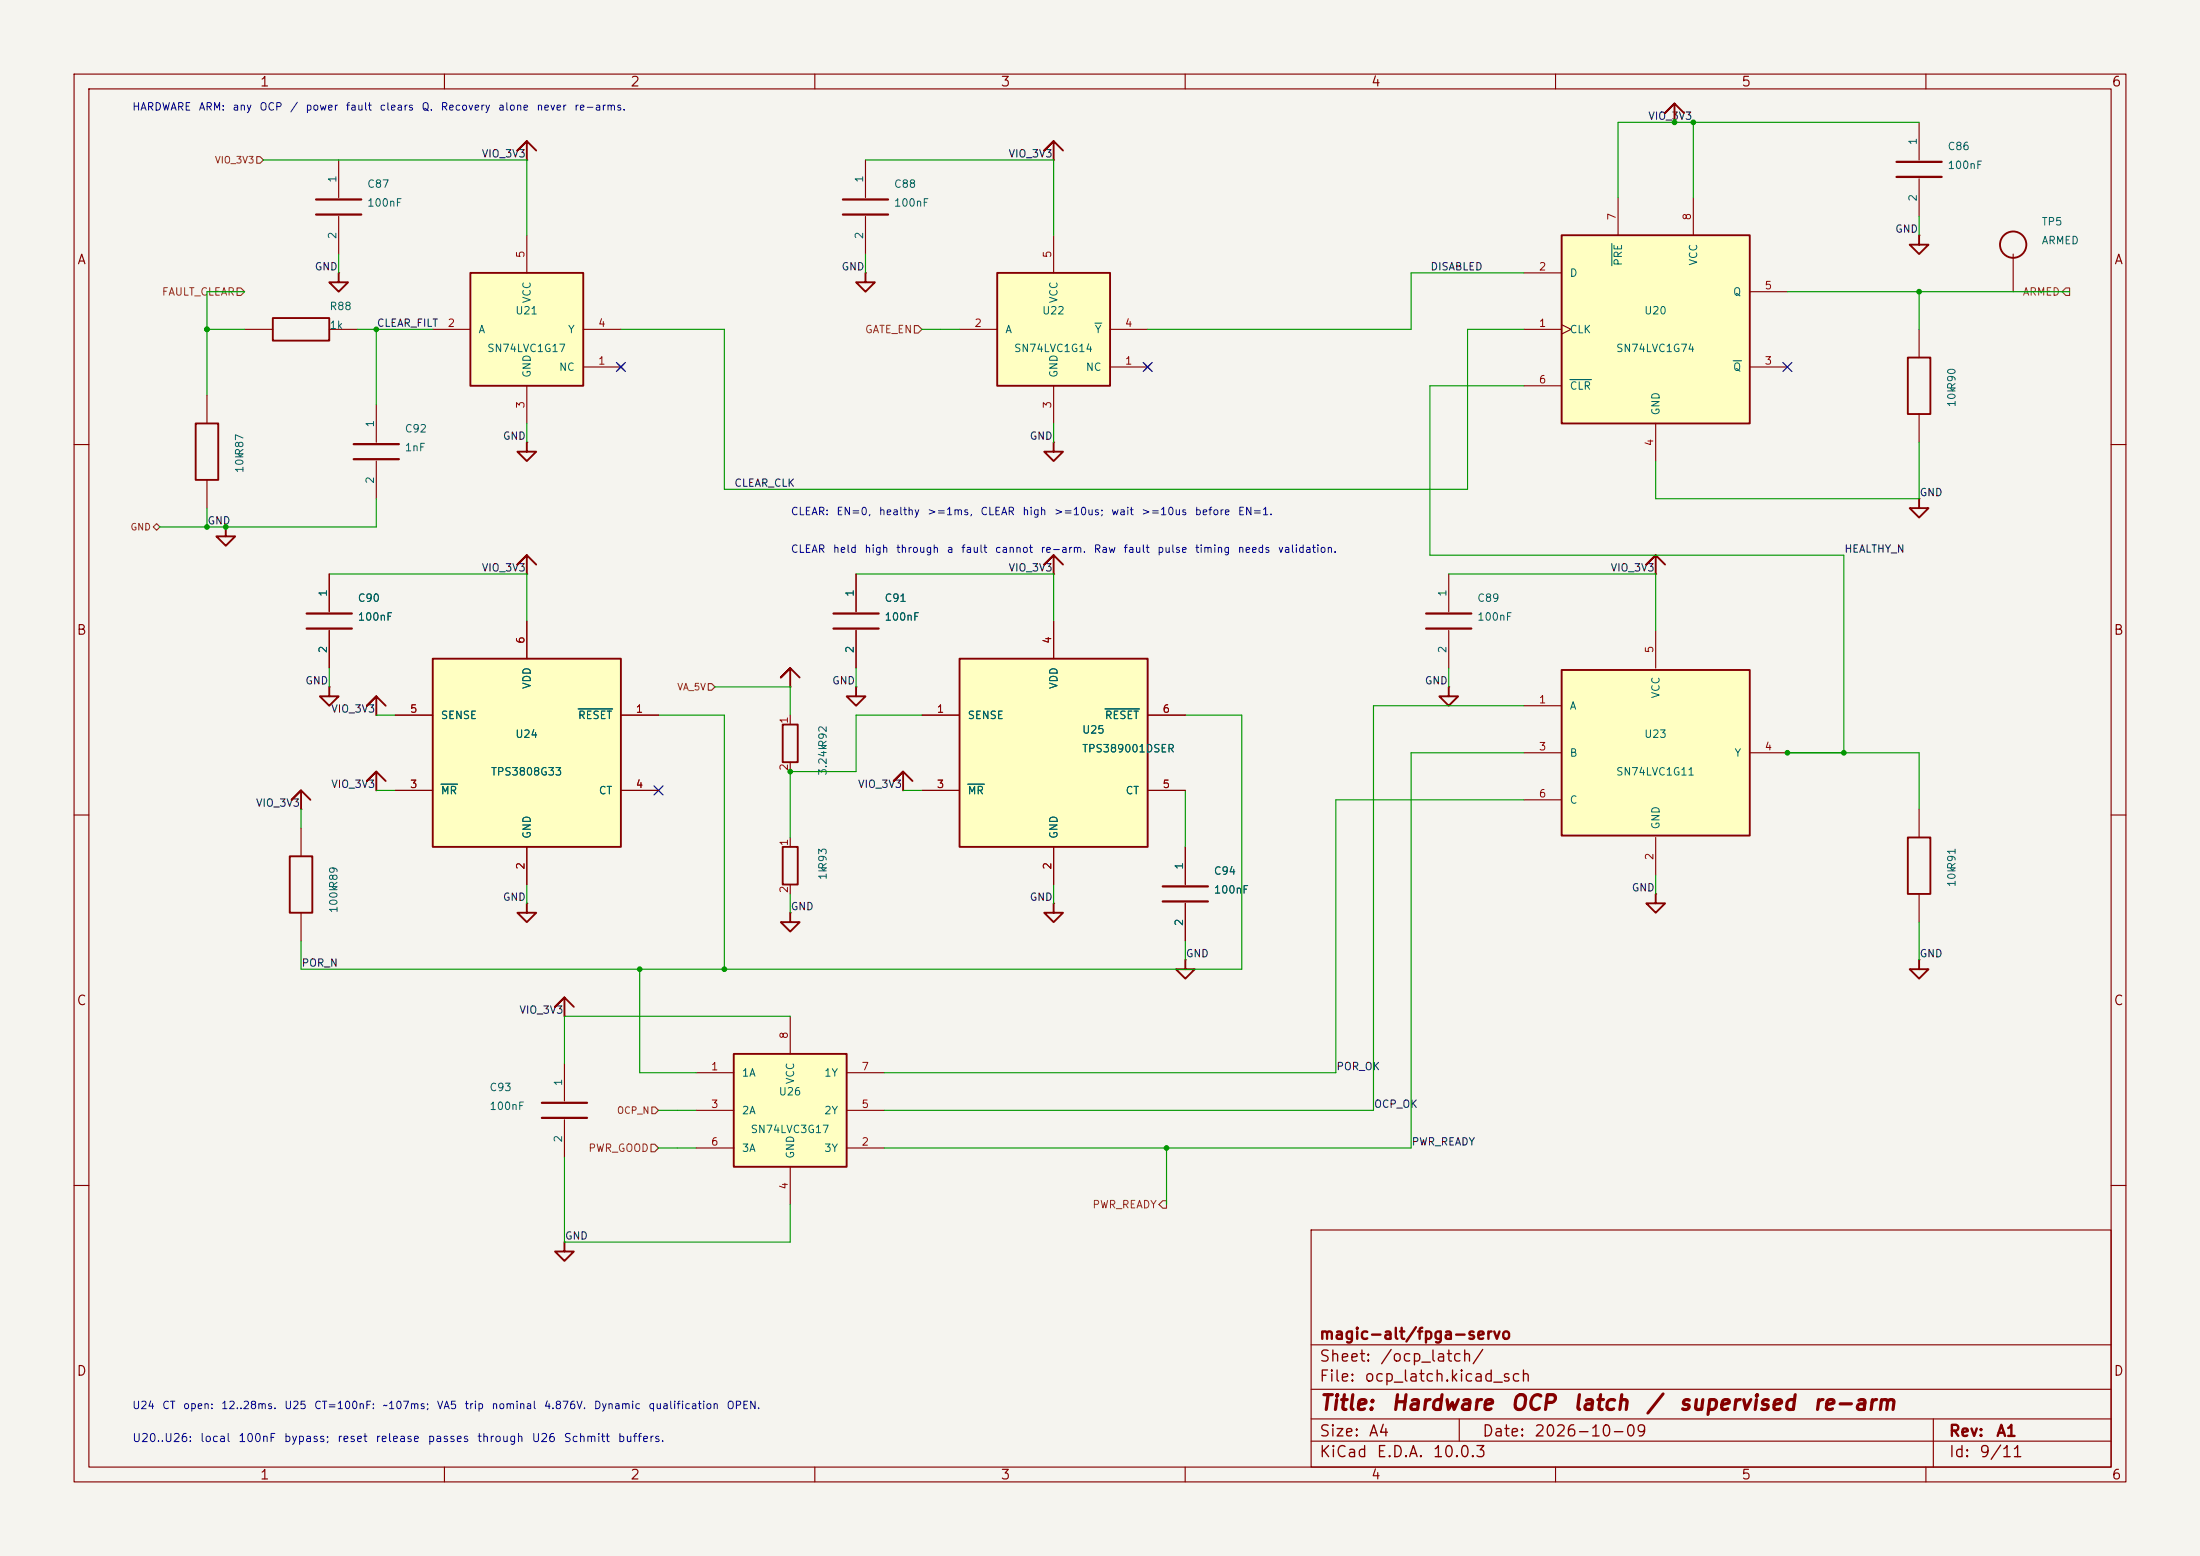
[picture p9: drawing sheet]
<svg xmlns="http://www.w3.org/2000/svg" width="297mm" height="210mm" viewBox="0 0 297 210" stroke-linecap="round" stroke-linejoin="round" font-family="sans-serif">
<path d="M0 0h297v210h-297z" fill="#f5f4ef" stroke="#f5f4ef" stroke-width=".14"/>
<g fill="none" stroke="#840000" stroke-width=".15">
<path d="M10 10h277v190h-277zM12 12h273v186h-273zM60 10v2M110 10v2M160 10v2M210 10v2M260 10v2M45.7 21.6v5.1M45.7 29.2v5.1M71.1 21.6h.1M10 60h2M71.1 77.5h.1"/>
<path d="M223.5 77.5h.1M285 60h2M10 110h2M40.6 109.2h.1M285 110h2M76.2 137.2h.1M76.2 143.5v5.1M76.2 151.1v5.1M10 160h2M76.2 167.6h.1M177 166h108v32h-108zM285 160h2"/>
<path d="M60 198v2M110 198v2M160 198v2M177 194.5h108M177 191.5h108M177 187.5h108M177 181.5h108M197 191.5v3M210 198v2M260 198v2M261 191.5v6.5"/>
</g>
<path d="M72.4 20.3l-1.3-1.2-1.3 1.2 1.3-1.2v2.5M72.4 76.2l-1.3-1.3-1.3 1.3 1.3-1.3v2.6M224.8 76.2l-1.3-1.3-1.3 1.3 1.3-1.3v2.6M41.9 108l-1.3-1.3-1.2 1.3 1.2-1.3v2.5M77.5 135.9l-1.3-1.3-1.3 1.3 1.3-1.3v2.6M76.2 167.6v1.3h-1.3l1.3 1.3 1.3-1.3h-1.3" fill="none" stroke="#840000" stroke-width=".25"/>
<path d="M42.7 26.9h6.1M42.7 29h6.1M73.2 148.8h6M73.2 150.9h6" fill="none" stroke="#840000" stroke-width=".3"/>
<path d="M58.4 88.9h25.4v25.4h-25.4z" fill="#ffffc2"/>
<path d="M58.4 88.9h25.4v25.4h-25.4zM52.1 105.4l-1.3-1.3-1.3 1.3 1.3-1.3v2.6" fill="none" stroke="#840000" stroke-width=".25"/>
<path d="M53.3 96.5h5.1M71.1 83.8v5.1M83.8 96.5h5.1M50.8 106.7h.1M53.3 106.7h5.1M71.1 114.3v5.1M83.8 106.7h5.1" fill="none" stroke="#840000" stroke-width=".15"/>
<path d="M78.1 95.7h4.6M59.5 105.8h2.3" fill="none" stroke="#006464" stroke-width=".15"/>
<path d="M210.8 90.4h25.4v22.4h-25.4z" fill="#ffffc2"/>
<path d="M30.5 71.1v1.3h-1.3l1.3 1.3 1.2-1.3h-1.2M52.1 95.3l-1.3-1.3-1.3 1.3 1.3-1.3v2.5M105.7 97.8h2v5.1h-2zM107.9 91.4l-1.2-1.2-1.3 1.2 1.3-1.2v2.5M210.8 90.4h25.4v22.4h-25.4zM106.7 123.2v1.3h-1.3l1.3 1.2 1.2-1.2h-1.2" fill="none" stroke="#840000" stroke-width=".25"/>
<g fill="none" stroke="#840000" stroke-width=".15">
<path d="M30.5 71.1h.1M115.6 77.5v5.1M50.8 96.5h.1M106.7 92.7h.1M106.7 96.5v1.3M115.6 85.1v5.1M205.7 95.3h5.1M223.5 85.1v5.1M106.7 102.9v1.2M205.7 101.6h5.1M205.7 108h5.1M223.5 113v5.1"/>
<path d="M236.2 101.6h5.1M106.7 123.2h.1"/>
</g>
<path d="M112.5 82.8h6.1M112.5 84.8h6.1" fill="none" stroke="#840000" stroke-width=".3"/>
<path d="M129.5 88.9h25.4v25.4h-25.4z" fill="#ffffc2"/>
<path d="M259.1 67.3v1.3h-1.3l1.3 1.3 1.2-1.3h-1.2M129.5 88.9h25.4v25.4h-25.4z" fill="none" stroke="#840000" stroke-width=".25"/>
<path d="M259.1 67.3h.1M124.5 96.5h5M142.2 83.8v5.1M154.9 96.5h5.1M124.5 106.7h5M142.2 114.3v5.1M154.9 106.7h5.1" fill="none" stroke="#840000" stroke-width=".15"/>
<path d="M149.2 95.7h4.6M130.7 105.8h2.2" fill="none" stroke="#006464" stroke-width=".15"/>
<path d="M63.5 36.8h15.2v15.3h-15.2z" fill="#ffffc2"/>
<path d="M63.5 36.8h15.2v15.3h-15.2zM116.8 36.8v1.3h-1.2l1.2 1.3 1.3-1.3h-1.3M71.1 59.7v1.3h-1.3l1.3 1.2 1.3-1.2h-1.3M195.6 92.7v1.3h-1.3l1.3 1.3 1.2-1.3h-1.2M105.7 114.3h2v5.1h-2zM142.2 121.9v1.3h-1.2l1.2 1.3 1.3-1.3h-1.3" fill="none" stroke="#840000" stroke-width=".25"/>
<g fill="none" stroke="#840000" stroke-width=".15">
<path d="M71.1 31.8v5M116.8 36.8h.1M50.8 54.6v5.1M58.4 44.5h5.1M71.1 59.7h.1M71.1 52.1v5.1M78.7 49.5h5.1M78.7 44.5h5.1M83.4 49.1l.8 .8M84.2 49.1l-.8 .8M44.4 77.5v5.1M50.8 62.2v5.1"/>
<path d="M195.6 77.5v5.1M44.4 85.1v5.1M195.6 92.7h.1M195.6 85.1v5.1M106.7 113v1.3M106.7 119.4v1.3M160 114.3v5.1M142.2 121.9h.1M160 121.9v5.1"/>
</g>
<path d="M47.8 59.9h6M47.8 62h6M41.4 82.8h6.1M41.4 84.8h6.1M192.5 82.8h6.1M192.5 84.8h6.1M157 119.6h6.1M157 121.7h6.1" fill="none" stroke="#840000" stroke-width=".3"/>
<path d="M99.1 142.2h15.2v15.3h-15.2z" fill="#ffffc2"/>
<g fill="none" stroke="#840000" stroke-width=".25">
<path d="M45.7 36.8v1.3h-1.3l1.3 1.3 1.3-1.3h-1.3M143.5 20.3l-1.3-1.2-1.2 1.2 1.2-1.2v2.5M259.1 31.8v1.2h-1.3l1.3 1.3 1.2-1.3h-1.2M26.4 57.2h3.1v7.6h-3.1zM36.8 42.9h7.6v3.1h-7.6zM257.6 48.3h3v7.6h-3zM257.6 113h3v7.7h-3zM71.1 121.9v1.3h-1.3l1.3 1.3 1.3-1.3h-1.3M160 129.5v1.3h-1.3l1.3 1.3 1.3-1.3h-1.3M223.5 120.7v1.2h-1.3l1.3 1.3 1.3-1.3h-1.3M99.1 142.2h15.2v15.3h-15.2z"/>
<circle cx="271.8" cy="33" r="1.78"/>
</g>
<g fill="none" stroke="#840000" stroke-width=".15">
<path d="M45.7 36.8h.1M142.2 21.6h.1M259.1 31.8h.1M271.8 34.3v5.1M27.9 53.3v3.9M33 44.5h3.8M44.4 44.5h3.9M259.1 44.5v3.8M259.1 55.9v3.8M27.9 64.8v3.8M259.1 109.2v3.8M71.1 121.9h.1"/>
<path d="M106.7 137.2v5M160 129.5h.1M223.5 120.7h.1M259.1 120.7v3.8M94 144.8h5.1M94 154.9h5.1M94 149.9h5.1M106.7 157.5v5.1M114.3 144.8h5.1M114.3 154.9h5.1M114.3 149.9h5.1"/>
</g>
<path d="M134.6 36.8h15.3v15.3h-15.3z" fill="#ffffc2"/>
<path d="M134.6 36.8h15.3v15.3h-15.3z" fill="none" stroke="#840000" stroke-width=".25"/>
<path d="M142.2 31.8v5M129.5 44.5h5.1M142.2 52.1v5.1M149.9 49.5h5M149.9 44.5h5M154.6 49.1l.7 .8M155.3 49.1l-.7 .8" fill="none" stroke="#840000" stroke-width=".15"/>
<path d="M147.8 43.6h.9" fill="none" stroke="#006464" stroke-width=".15"/>
<path d="M210.8 31.8h25.4v25.4h-25.4z" fill="#ffffc2"/>
<path d="M227.3 15.2l-1.2-1.2-1.3 1.2 1.3-1.2v2.5M210.8 31.8h25.4v25.4h-25.4zM142.2 59.7v1.3h-1.2l1.2 1.2 1.3-1.2h-1.3M143.5 76.2l-1.3-1.3-1.2 1.3 1.2-1.3v2.6M44.4 92.7v1.3h-1.2l1.2 1.3 1.3-1.3h-1.3M115.6 92.7v1.3h-1.3l1.3 1.3 1.2-1.3h-1.2M39.1 115.6h3.1v7.6h-3.1zM123.2 105.4l-1.3-1.3-1.3 1.3 1.3-1.3v2.6M259.1 129.5v1.3h-1.3l1.3 1.3 1.2-1.3h-1.2" fill="none" stroke="#840000" stroke-width=".25"/>
<g fill="none" stroke="#840000" stroke-width=".15">
<path d="M226.1 16.5h.1M259.1 16.5v5.1M116.8 21.6v5.1M116.8 29.2v5.1M205.7 36.8h5.1M218.4 26.7v5.1M228.6 26.7v5.1M236.2 39.4h5.1M259.1 24.1v5.1M142.2 59.7h.1M205.7 44.5h5.1M205.7 52.1h5.1"/>
<path d="M210.8 43.8l1.3 .7-1.3 .6M223.5 57.2v5M236.2 49.5h5.1M44.4 77.5v5.1M115.6 77.5v5.1M142.2 77.5h.1M44.4 92.7h.1M44.4 85.1v5.1M53.3 96.5h5.1M71.1 83.8v5.1M83.8 96.5h5.1M115.6 92.7h.1"/>
<path d="M115.6 85.1v5.1M124.5 96.5h5M142.2 83.8v5.1M154.9 96.5h5.1M40.6 111.8v3.8M53.3 106.7h5.1M71.1 114.3v5.1M83.8 106.7h5.1M121.9 106.7h.1M124.5 106.7h5M142.2 114.3v5.1M154.9 106.7h5.1"/>
<path d="M160 114.3v5.1M40.6 123.2v3.8M160 121.9v5.1M259.1 129.5h.1"/>
</g>
<path d="M217.6 32.9v3M211.9 51.2h2.9M234 48.7h1.1M78.1 95.7h4.6M149.2 95.7h4.6M59.5 105.8h2.3M130.7 105.8h2.2" fill="none" stroke="#006464" stroke-width=".15"/>
<path d="M113.8 26.9h6.1M113.8 29h6.1M256 21.8h6.1M256 23.9h6.1" fill="none" stroke="#840000" stroke-width=".3"/>
<path d="M32 38.9h.5l.5 .5-.5 .5h-.5zM34.7 21.1h.4l.5 .5-.5 .4h-.4zM278.9 38.9h.5v1h-.5l-.5-.5zM123.4 43.9h.6l.5 .6-.5 .5h-.6zM20.7 71.1l.4-.4 .5 .4-.5 .5zM95.6 92.3h.5l.4 .4-.4 .5h-.5zM87.9 154.4h.5l.5 .5-.5 .5h-.5zM88 149.4h.5l.4 .5-.4 .4h-.5zM157 162.1h.5v1h-.5l-.5-.5z" fill="none" stroke="#725600" stroke-width=".15"/>
<g fill="none" stroke="#009600" stroke-width=".15">
<path d="M228.6 16.5v10.2M259.1 16.5h-40.7v10.2M33 39.4h-5.1v13.9M35.6 21.6h35.5v10.2M45.7 34.3v2.5M116.8 21.6h25.4v10.2M116.8 34.3v2.5M205.7 36.8h-15.2v7.7h-35.6M241.3 39.4h38.1M259.1 29.2v2.6M259.1 39.4v5.1M27.9 44.5h5.1"/>
<path d="M48.3 44.5h10.1M50.8 44.5v10.1M71.1 57.2v2.5M83.8 44.5h14v21.5h100.3v-21.5h7.6M124.5 44.5h5M142.2 57.2v2.5M205.7 52.1h-12.7v22.8h55.9v26.7M259.1 59.7v7.6h-35.6v-5.1M27.9 68.6v2.5M44.4 77.5h26.7v6.3M50.8 67.3v3.8h-29.2M115.6 77.5h26.6v6.3"/>
<path d="M195.6 77.5h27.9v7.6M44.4 90.2v2.5M50.8 96.5h2.5M88.9 96.5h8.9v34.3M96.5 92.7h10.2v3.8M115.6 90.2v2.5M124.5 96.5h-8.9v7.6h-8.9v8.9M160 96.5h7.6v34.3h-127v-3.8M195.6 90.2v2.5M205.7 95.3h-20.3v54.6h-66M40.6 109.2v2.6M50.8 106.7h2.5"/>
<path d="M71.1 119.4v2.5M121.9 106.7h2.6M142.2 119.4v2.5M160 106.7v7.6M205.7 101.6h-15.2v53.3h-71.1M205.7 108h-25.4v36.8h-60.9M223.5 118.1v2.6M241.3 101.6h17.8v7.6M86.4 130.8v14h7.6M106.7 137.2h-30.5v6.3M106.7 120.7v2.5M160 127v2.5"/>
<path d="M259.1 124.5v5M76.2 156.2v11.4h30.5v-5M88.9 149.9h5.1M88.9 154.9h5.1M157.5 154.9v7.7"/>
</g>
<path d="M83.2 48.9l1.2 1.2M84.4 48.9l-1.2 1.2M154.3 48.9l1.2 1.2M155.5 48.9l-1.2 1.2M240.7 48.9l1.2 1.2M241.9 48.9l-1.2 1.2M88.3 106.1l1.2 1.2M89.5 106.1l-1.2 1.2" fill="none" stroke="#000084" stroke-width=".15"/>
<g fill="#009600" stroke="#009600" stroke-width=".14">
<circle cx="27.9" cy="44.5" r=".32"/>
<circle cx="27.9" cy="71.1" r=".32"/>
<circle cx="30.5" cy="71.1" r=".32"/>
<circle cx="50.8" cy="44.5" r=".32"/>
<circle cx="248.9" cy="101.6" r=".32"/>
<circle cx="241.3" cy="101.6" r=".32"/>
<circle cx="86.4" cy="130.8" r=".32"/>
<circle cx="97.8" cy="130.8" r=".32"/>
<circle cx="106.7" cy="104.1" r=".32"/>
<circle cx="157.5" cy="154.9" r=".32"/>
<circle cx="259.1" cy="39.4" r=".32"/>
<circle cx="226.1" cy="16.5" r=".32"/>
<circle cx="228.6" cy="16.5" r=".32"/>
</g>
<g font-size="2" fill="#840000">
<text x="178" y="190.8">Title:</text>
<text x="187.7" y="190.8">Hardware</text>
<text x="203.8" y="190.8">OCP</text>
<text x="212.2" y="190.8">latch</text>
<text x="222.1" y="190.8">/</text>
<text x="226.5" y="190.8">supervised</text>
<text x="244.6" y="190.8">re-arm</text>
</g>
<g font-size="1.5" fill="#840000">
<text x="178" y="184.2">Sheet:</text>
<text x="178" y="181.2">magic-alt/fpga-servo</text>
<text x="186.2" y="184.2">/ocp_latch/</text>
<text x="178" y="186.9">File:</text>
<text x="184.1" y="186.9">ocp_latch.kicad_sch</text>
<text x="178" y="197.1">KiCad</text>
<text x="178" y="194.3">Size:</text>
<text x="184.7" y="194.3">A4</text>
<text x="185.7" y="197.1">E.D.A.</text>
<text x="193.3" y="197.1">10.0.3</text>
<text x="200" y="194.3">Date:</text>
<text x="207" y="194.3">2026-10-09</text>
<text x="263" y="194.3">Rev:</text>
<text x="263" y="197.1">Id:</text>
<text x="267.1" y="197.1">9/11</text>
<text x="269.4" y="194.3">A1</text>
</g>
<g font-size="1.3" fill="#840000">
<text x="35" y="12">1</text>
<text x="85" y="12">2</text>
<text x="135" y="12">3</text>
<text x="185" y="12">4</text>
<text x="235" y="12">5</text>
<text x="285" y="12">6</text>
<text x="10.3" y="36">A</text>
<text x="285.3" y="36">A</text>
<text x="10.3" y="86">B</text>
<text x="285.3" y="86">B</text>
<text x="10.3" y="136">C</text>
<text x="285.3" y="136">C</text>
<text x="10.3" y="186">D</text>
<text x="285.3" y="186">D</text>
<text x="35" y="200">1</text>
<text x="85" y="200">2</text>
<text x="135" y="200">3</text>
<text x="185" y="200">4</text>
<text x="235" y="200">5</text>
<text x="285" y="200">6</text>
</g>
<g font-size="1.1" fill="#0000c2">
<text x="17.8" y="194.9">U20..U26:</text>
<text x="26.9" y="194.9">local</text>
<text x="32.1" y="194.9">100nF</text>
<text x="38.2" y="194.9">bypass;</text>
<text x="45.4" y="194.9">reset</text>
<text x="50.6" y="194.9">release</text>
<text x="57.7" y="194.9">passes</text>
<text x="64.3" y="194.9">through</text>
<text x="71.7" y="194.9">U26</text>
<text x="76" y="194.9">Schmitt</text>
<text x="83.3" y="194.9">buffers.</text>
</g>
<g font-size="1" fill="#0000c2">
<text x="17.8" y="15.2">HARDWARE</text>
<text x="26.7" y="15.2">ARM:</text>
<text x="31.3" y="15.2">any</text>
<text x="34.9" y="15.2">OCP</text>
<text x="39.1" y="15.2">/</text>
<text x="41.2" y="15.2">power</text>
<text x="46.6" y="15.2">fault</text>
<text x="51.2" y="15.2">clears</text>
<text x="56.8" y="15.2">Q.</text>
<text x="59.4" y="15.2">Recovery</text>
<text x="67.2" y="15.2">alone</text>
<text x="72.3" y="15.2">never</text>
<text x="77.4" y="15.2">re-arms.</text>
<text x="106.7" y="69.8">CLEAR:</text>
<text x="112.8" y="69.8">EN=0,</text>
<text x="118.6" y="69.8">healthy</text>
<text x="125.1" y="69.8">&gt;=1ms,</text>
<text x="132.3" y="69.8">CLEAR</text>
<text x="137.9" y="69.8">high</text>
<text x="142.2" y="69.8">&gt;=10us;</text>
<text x="149.9" y="69.8">wait</text>
<text x="154" y="69.8">&gt;=10us</text>
<text x="161.2" y="69.8">before</text>
<text x="167" y="69.8">EN=1.</text>
<text x="106.7" y="74.9">CLEAR</text>
<text x="112.4" y="74.9">held</text>
<text x="116.6" y="74.9">high</text>
<text x="120.9" y="74.9">through</text>
<text x="127.7" y="74.9">a</text>
<text x="129.7" y="74.9">fault</text>
<text x="134.2" y="74.9">cannot</text>
<text x="140.4" y="74.9">re-arm.</text>
<text x="147.6" y="74.9">Raw</text>
<text x="151.6" y="74.9">fault</text>
<text x="156.1" y="74.9">pulse</text>
<text x="161.2" y="74.9">timing</text>
<text x="167" y="74.9">needs</text>
<text x="172.4" y="74.9">validation.</text>
<text x="17.8" y="190.4">U24</text>
<text x="21.8" y="190.4">CT</text>
<text x="24.6" y="190.4">open:</text>
<text x="29.8" y="190.4">12..28ms.</text>
<text x="38.3" y="190.4">U25</text>
<text x="42.3" y="190.4">CT=100nF:</text>
<text x="51.6" y="190.4">~107ms;</text>
<text x="58.9" y="190.4">VA5</text>
<text x="62.6" y="190.4">trip</text>
<text x="66.3" y="190.4">nominal</text>
<text x="73.3" y="190.4">4.876V.</text>
<text x="80.1" y="190.4">Dynamic</text>
<text x="87.4" y="190.4">qualification</text>
<text x="98" y="190.4">OPEN.</text>
</g>
<g font-size="1" fill="#0f0f0f">
<text x="222.4" y="16.4">VIO_3V3</text>
<text x="65" y="21.5">VIO_3V3</text>
<text x="136.1" y="21.5">VIO_3V3</text>
<text x="255.8" y="31.7">GND</text>
<text x="42.4" y="36.7">GND</text>
<text x="113.5" y="36.7">GND</text>
<text x="193" y="36.7">DISABLED</text>
<text x="50.8" y="44.4">CLEAR_FILT</text>
<text x="67.8" y="59.6">GND</text>
<text x="138.9" y="59.6">GND</text>
<text x="99.1" y="65.9">CLEAR_CLK</text>
<text x="27.9" y="71">GND</text>
<text x="259.1" y="67.2">GND</text>
<text x="65" y="77.4">VIO_3V3</text>
<text x="136.1" y="77.4">VIO_3V3</text>
<text x="217.4" y="77.4">VIO_3V3</text>
<text x="248.9" y="74.8">HEALTHY_N</text>
<text x="41.1" y="92.6">GND</text>
<text x="112.3" y="92.6">GND</text>
<text x="192.3" y="92.6">GND</text>
<text x="44.6" y="96.4">VIO_3V3</text>
<text x="44.6" y="106.6">VIO_3V3</text>
<text x="115.8" y="106.6">VIO_3V3</text>
<text x="34.5" y="109.1">VIO_3V3</text>
<text x="67.8" y="121.8">GND</text>
<text x="106.7" y="123.1">GND</text>
<text x="138.9" y="121.8">GND</text>
<text x="220.2" y="120.6">GND</text>
<text x="40.6" y="130.7">POR_N</text>
<text x="160" y="129.4">GND</text>
<text x="259.1" y="129.4">GND</text>
<text x="70" y="137.1">VIO_3V3</text>
<text x="180.3" y="144.7">POR_OK</text>
<text x="185.4" y="149.8">OCP_OK</text>
<text x="190.5" y="154.8">PWR_READY</text>
<text x="76.2" y="167.5">GND</text>
</g>
<g font-size="1" fill="#006464">
<text x="259" y="19.7" transform="rotate(-90 259 19.7)">1</text>
<text x="262.9" y="23.1">100nF</text>
<text x="262.9" y="20.5">C86</text>
<text x="45.6" y="24.7" transform="rotate(-90 45.6 24.7)">1</text>
<text x="49.5" y="28.1">100nF</text>
<text x="49.5" y="25.6">C87</text>
<text x="116.8" y="24.7" transform="rotate(-90 116.8 24.7)">1</text>
<text x="120.6" y="28.1">100nF</text>
<text x="120.6" y="25.6">C88</text>
<text x="259" y="27.3" transform="rotate(-90 259 27.3)">2</text>
<text x="45.6" y="32.4" transform="rotate(-90 45.6 32.4)">2</text>
<text x="116.8" y="32.4" transform="rotate(-90 116.8 32.4)">2</text>
<text x="219.2" y="36" transform="rotate(-90 219.2 36)">PRE</text>
<text x="229.4" y="35.9" transform="rotate(-90 229.4 35.9)">VCC</text>
<text x="275.6" y="30.7">TP5</text>
<text x="275.6" y="33.2">ARMED</text>
<text x="71.9" y="41" transform="rotate(-90 71.9 41)">VCC</text>
<text x="143" y="41" transform="rotate(-90 143 41)">VCC</text>
<text x="211.8" y="37.6">D</text>
<text x="233.9" y="40.1">Q</text>
<text x="44.4" y="44.6">1k</text>
<text x="44.4" y="42.1">R88</text>
<text x="64.5" y="45.2">A</text>
<text x="65.7" y="47.8">SN74LVC1G17</text>
<text x="69.5" y="42.7">U21</text>
<text x="76.6" y="45.2">Y</text>
<text x="135.6" y="45.2">A</text>
<text x="136.8" y="47.8">SN74LVC1G14</text>
<text x="140.6" y="42.7">U22</text>
<text x="147.7" y="45.2">Y</text>
<text x="211.8" y="45.2">CLK</text>
<text x="218.1" y="47.8">SN74LVC1G74</text>
<text x="221.9" y="42.7">U20</text>
<text x="71.9" y="51.1" transform="rotate(-90 71.9 51.1)">GND</text>
<text x="75.4" y="50.3">NC</text>
<text x="143" y="51.1" transform="rotate(-90 143 51.1)">GND</text>
<text x="146.5" y="50.3">NC</text>
<text x="211.8" y="52.8">CLR</text>
<text x="233.9" y="50.3">Q</text>
<text x="264.2" y="52.7" transform="rotate(-90 264.2 52.7)">R90</text>
<text x="50.7" y="57.8" transform="rotate(-90 50.7 57.8)">1</text>
<text x="54.6" y="58.6">C92</text>
<text x="224.3" y="56.1" transform="rotate(-90 224.3 56.1)">GND</text>
<text x="264.2" y="55" transform="rotate(-90 264.2 55)">10k</text>
<text x="33.1" y="63.9" transform="rotate(-90 33.1 63.9)">10k</text>
<text x="33.1" y="61.6" transform="rotate(-90 33.1 61.6)">R87</text>
<text x="50.7" y="65.4" transform="rotate(-90 50.7 65.4)">2</text>
<text x="54.6" y="61.2">1nF</text>
<text x="44.4" y="80.6" transform="rotate(-90 44.4 80.6)">1</text>
<text x="48.2" y="81.5">C90</text>
<text x="115.5" y="80.6" transform="rotate(-90 115.5 80.6)">1</text>
<text x="119.3" y="81.5">C91</text>
<text x="195.5" y="80.6" transform="rotate(-90 195.5 80.6)">1</text>
<text x="199.4" y="81.5">C89</text>
<text x="44.4" y="88.2" transform="rotate(-90 44.4 88.2)">2</text>
<text x="48.2" y="84">100nF</text>
<text x="115.5" y="88.2" transform="rotate(-90 115.5 88.2)">2</text>
<text x="119.3" y="84">100nF</text>
<text x="195.5" y="88.2" transform="rotate(-90 195.5 88.2)">2</text>
<text x="199.4" y="84">100nF</text>
<text x="71.9" y="93.1" transform="rotate(-90 71.9 93.1)">VDD</text>
<text x="143" y="93.1" transform="rotate(-90 143 93.1)">VDD</text>
<text x="224.3" y="94.3" transform="rotate(-90 224.3 94.3)">VCC</text>
<text x="59.4" y="97.3">SENSE</text>
<text x="69.5" y="99.8">U24</text>
<text x="78" y="97.3">RESET</text>
<text x="111.8" y="101" transform="rotate(-90 111.8 101)">R92</text>
<text x="130.6" y="97.3">SENSE</text>
<text x="146" y="101.8">TPS389001DSER</text>
<text x="146" y="99.3">U25</text>
<text x="149.1" y="97.3">RESET</text>
<text x="211.8" y="96">A</text>
<text x="221.9" y="99.8">U23</text>
<text x="59.4" y="107.5">MR</text>
<text x="66.2" y="104.9">TPS3808G33</text>
<text x="80.8" y="107.5">CT</text>
<text x="111.8" y="104.8" transform="rotate(-90 111.8 104.8)">3.24k</text>
<text x="130.6" y="107.5">MR</text>
<text x="151.9" y="107.5">CT</text>
<text x="211.8" y="102.4">B</text>
<text x="218.1" y="104.9">SN74LVC1G11</text>
<text x="234.1" y="102.4">Y</text>
<text x="71.9" y="113.3" transform="rotate(-90 71.9 113.3)">GND</text>
<text x="143" y="113.3" transform="rotate(-90 143 113.3)">GND</text>
<text x="211.8" y="108.7">C</text>
<text x="224.3" y="112" transform="rotate(-90 224.3 112)">GND</text>
<text x="111.8" y="118.8" transform="rotate(-90 111.8 118.8)">1k</text>
<text x="111.8" y="117.5" transform="rotate(-90 111.8 117.5)">R93</text>
<text x="159.9" y="117.5" transform="rotate(-90 159.9 117.5)">1</text>
<text x="163.8" y="118.3">C94</text>
<text x="264.2" y="119.8" transform="rotate(-90 264.2 119.8)">10k</text>
<text x="264.2" y="117.5" transform="rotate(-90 264.2 117.5)">R91</text>
<text x="45.8" y="123.3" transform="rotate(-90 45.8 123.3)">100k</text>
<text x="45.8" y="120" transform="rotate(-90 45.8 120)">R89</text>
<text x="159.9" y="125.1" transform="rotate(-90 159.9 125.1)">2</text>
<text x="163.8" y="120.8">100nF</text>
<text x="66" y="147.5">C93</text>
<text x="76.1" y="146.7" transform="rotate(-90 76.1 146.7)">1</text>
<text x="100.1" y="145.6">1A</text>
<text x="105.1" y="148.1">U26</text>
<text x="107.5" y="146.4" transform="rotate(-90 107.5 146.4)">VCC</text>
<text x="111.2" y="145.6">1Y</text>
<text x="66" y="150.1">100nF</text>
<text x="76.1" y="154.3" transform="rotate(-90 76.1 154.3)">2</text>
<text x="100.1" y="150.6">2A</text>
<text x="100.1" y="155.7">3A</text>
<text x="101.3" y="153.2">SN74LVC3G17</text>
<text x="111.2" y="155.7">3Y</text>
<text x="111.2" y="150.6">2Y</text>
<text x="107.5" y="156.5" transform="rotate(-90 107.5 156.5)">GND</text>
</g>
<g font-size="1" fill="#a90000">
<text x="218.4" y="29.8" transform="rotate(-90 218.4 29.8)">7</text>
<text x="228.5" y="29.8" transform="rotate(-90 228.5 29.8)">8</text>
<text x="71" y="34.9" transform="rotate(-90 71 34.9)">5</text>
<text x="142.2" y="34.9" transform="rotate(-90 142.2 34.9)">5</text>
<text x="207.7" y="36.8">2</text>
<text x="238.1" y="39.3">5</text>
<text x="60.3" y="44.4">2</text>
<text x="80.7" y="44.4">4</text>
<text x="131.5" y="44.4">2</text>
<text x="151.8" y="44.4">4</text>
<text x="207.7" y="44.4">1</text>
<text x="80.7" y="49.5">1</text>
<text x="151.8" y="49.5">1</text>
<text x="207.7" y="52">6</text>
<text x="238.1" y="49.5">3</text>
<text x="71" y="55.2" transform="rotate(-90 71 55.2)">3</text>
<text x="142.2" y="55.2" transform="rotate(-90 142.2 55.2)">3</text>
<text x="223.4" y="60.3" transform="rotate(-90 223.4 60.3)">4</text>
<text x="71" y="87" transform="rotate(-90 71 87)">6</text>
<text x="142.2" y="87" transform="rotate(-90 142.2 87)">4</text>
<text x="223.4" y="88.2" transform="rotate(-90 223.4 88.2)">5</text>
<text x="207.7" y="95.2">1</text>
<text x="55.3" y="96.4">5</text>
<text x="85.7" y="96.4">1</text>
<text x="106.6" y="97.8" transform="rotate(-90 106.6 97.8)">1</text>
<text x="126.4" y="96.4">1</text>
<text x="156.9" y="96.4">6</text>
<text x="207.7" y="101.5">3</text>
<text x="238.1" y="101.5">4</text>
<text x="55.3" y="106.6">3</text>
<text x="85.7" y="106.6">4</text>
<text x="106.6" y="104.1" transform="rotate(-90 106.6 104.1)">2</text>
<text x="126.4" y="106.6">3</text>
<text x="156.9" y="106.6">5</text>
<text x="207.7" y="107.9">6</text>
<text x="71" y="117.5" transform="rotate(-90 71 117.5)">2</text>
<text x="106.6" y="114.3" transform="rotate(-90 106.6 114.3)">1</text>
<text x="142.2" y="117.5" transform="rotate(-90 142.2 117.5)">2</text>
<text x="223.4" y="116.2" transform="rotate(-90 223.4 116.2)">2</text>
<text x="106.6" y="120.6" transform="rotate(-90 106.6 120.6)">2</text>
<text x="106.6" y="140.3" transform="rotate(-90 106.6 140.3)">8</text>
<text x="95.9" y="144.7">1</text>
<text x="95.9" y="149.8">3</text>
<text x="116.2" y="149.8">5</text>
<text x="116.2" y="144.7">7</text>
<text x="95.9" y="154.9">6</text>
<text x="116.2" y="154.9">2</text>
<text x="106.6" y="160.6" transform="rotate(-90 106.6 160.6)">4</text>
</g>
<g font-size="1" fill="#725600">
<text x="21.8" y="40.1">FAULT_CLEAR</text>
<text x="273" y="40.1">ARMED</text>
<text x="116.7" y="45.2">GATE_EN</text>
<text x="79.3" y="155.7">PWR_GOOD</text>
<text x="147.4" y="163.3">PWR_READY</text>
</g>
<g font-size=".9" fill="#725600">
<text x="28.9" y="22.3">VIO_3V3</text>
<text x="17.5" y="71.8">GND</text>
<text x="91.4" y="93.4">VA_5V</text>
<text x="83.2" y="150.5">OCP_N</text>
</g>
</svg>
